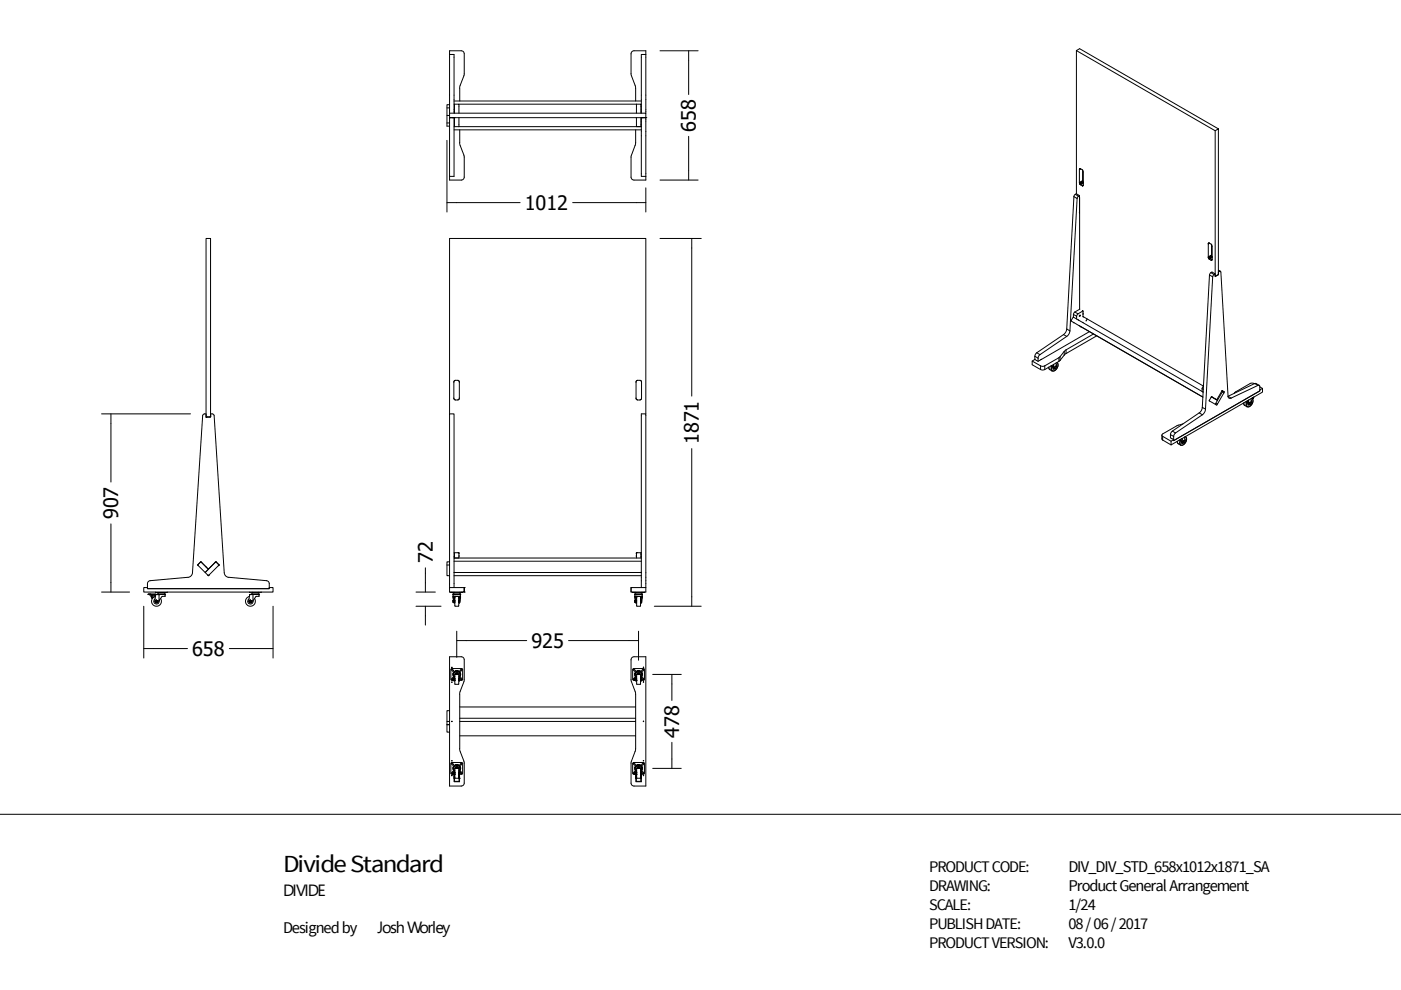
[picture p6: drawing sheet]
<svg xmlns="http://www.w3.org/2000/svg" width="297mm" height="210mm" viewBox="0 0 297 210" stroke-linecap="round" stroke-linejoin="round" font-family="sans-serif">
<g fill="none" stroke="#000" stroke-width=".21">
<path d="M95.3 11.5h1v12.5M98.4 15.7l-.9 2.8v2.9M98.4 15.7v-4.3a.62 .62 0 0 0-.6-.6h-2.5v14.1M136.9 11.5h-.9v12.5M139.9 10.8h8.1M146 10.8v9.2M228.2 10.7l29.4 17M94.8 24.5v2.2h.5M94.8 26.1h.5M94.8 22.9h.5M94.8 29.8v15.2M95.3 37.4v.8h2.5a.62 .62 0 0 0 .6-.6"/>
<path d="M95.3 24.9h.1M95.3 24.9h1v12.5h-1zM95.3 22.2h-.5v2.3h.5M95.3 24h41.6v.9h-41.6M95.8 24.9h.1M96.3 24.9h.1M96.3 26.9h.1M96.3 27.5h39.7M96.3 22.1h.1M96.3 21.4h39.7M96.4 24v-1.9h.9v1.9M96.4 24.9v2h.9"/>
<path d="M97.3 26.9h38.7M97.3 22.1h37.6M97.3 24.9v2M97.5 27.5v2.9l.9 2.7v4.5M134.8 27.5v2.9l-1 2.7v4.5M134.8 21.4v-2.9l-1-2.7v-4.4a.62 .62 0 0 1 .6-.6h2.5v13.2M134.9 24.9v2h1v-2M134.9 22.1h1v1.9M134.9 22.1v1.9M135.9 22.1h.1M136 24.9h.9v13.3h-2.5a.62 .62 0 0 1-.6-.6M136 24.9h.4"/>
<path d="M136 24.9v12.5h.9M136.9 24.9h.1M136.9 39.8v5.2M139.9 38.2h8.1M146 28.9v9.3M228.9 35.9v2.9M228.9 38.8h.1M228.9 35.9h.1M228.9 38.8v.1M228.9 38.9v.1M228.9 39h.1M229 35.8h.1"/>
<path d="M229 39v.1M229 39.1v.1M229 35.7l-.1 .2M229 39.2h.1M229.1 35.8l-.2 .1M229.1 35.8l.5 .3 .1 .3-.1 3M229.1 39.2l.3 .2M229.2 35.8l-.3 .2M229.4 39.4h.1M229.4 39.4l.3-.1-.2 .1M229.5 39.4h.1M229.5 38.3l-.6 .4"/>
<path d="M229.5 36.1v2.2M229.5 38.3l.1 .1M229.6 38.4l-.7 .4M229.6 38.5h.1M229.6 38.5l-.7 .3M229.6 38.4v.1M229.6 38.5l-.7 .4M229.6 38.5v.1M229.6 38.6v.1M229.6 38.6l-.7 .4M229.6 39.4h.1M229.6 38.7l-.6 .3"/>
<path d="M229.6 38.7l-.6 .4M229.6 39.3l-.1 .1M229.7 38.8l-.7 .4M229.7 38.8l-.6 .4M257.6 27.7l.7-.4v31l-.7 .3zM258.3 27.3l-29.4-17-.7 .4v30.4M43.7 50.6h.9v37.9h-.9zM94.8 43h15.5M121.4 43h15.5M139.9 50.6h8.8M146.7 50.6v33.4M227.7 41.7l.7 .4"/>
<path d="M227.7 41.7l-1.5 28.1M228 41.2l.2-.1 .7 .4v.3M228 41.2l-.3 .5M228 41.2l.7 .4M228.4 42.1l-1.6 28.1M228.7 41.6l-.3 .5M228.9 45v.2M228.9 41.8v.2M228.9 41.8h.1M228.9 41.8v3.4M228.9 41.5l-.2 .1M228.9 41.8v23.7l-1 .7"/>
<path d="M228.9 45.2h.1M256.2 51.6v3M256.2 54.6v.1M256.2 54.7l.1 .1M256.2 51.6h.1M256.2 51.6h.2M256.3 54.8v.1M256.3 54.9h.1M256.3 51.5l-.1 .1M256.4 54.9h.1M256.4 51.5l-.2 .1M256.4 51.6l.5 .3 .1 .3-.1 3"/>
<path d="M256.4 54.9l.4 .3M256.4 51.6l-.2 .1M256.4 58.3l-1.5 28.1M256.4 58.3l.7 .4M256.5 51.6l-.3 .1M256.7 57.8l-.3 .5M256.7 57.8l.3-.1 .6 .4-.2 .1M256.7 57.8l.7 .4M256.8 55.2h.1M256.9 55.2h.1M256.9 54.1l-.7 .4M256.9 51.8v2.4"/>
<path d="M256.9 54.2l-.7 .4M256.9 54.2v.1M256.9 54.3l-.7 .4M256.9 54.3v.1M256.9 54.4l-.7 .4M256.9 54.4h.1M257 54.4l-.7 .4M257 54.4l-.7 .5M257 55.1l-.1 .1M257 55l-.2 .2M257 55.1l-.2 .1M257 54.5l-.6 .4"/>
<path d="M257 54.6l-.6 .3M257.1 58.7l-1.5 28.1M257.4 58.2l-.3 .5M258.3 57.4l.3 .1M258.3 57.3l.5 .2M258.6 57.5l-.3 .2v.5l-.6 .4-.1-.5M258.6 57.5l.2 .2 1.6 26.3M218.8 76.6l1.8 1M219.4 76.2l-.6 .4v.7l1.8 1.1M219.4 76.2l.4 .2M219.4 75.5l.7 .4M219.4 75.5v.7"/>
<path d="M219.8 74.8l-.4 .7M219.8 74.8l.7 .4M220.1 75.9v.7M220.5 75.2l-.3 .3-.1 .4M220.6 77.6h.9M220.6 78.4h.9M220.6 77.6v.8M220.8 76.2h-.1M220.8 76.2l-.7 .4-.3-.2M221.5 77.6v.8M222.4 77.8l.2 .6zM222.6 78.4l.5 .2"/>
<path d="M223 77.6h.1M223.1 77.6l.3 .4M223.1 77.6h-.3M223.4 77.9l-.4-.3-.2 .7 .3 .3M223.4 77.9l.1 .2M223.4 77.3v.7M223.4 78l.1 .1M223.5 78.1h.1M223.5 78.1l-.2 .1M223.6 77.8v.2l.2 .1 .2-.4-.3-.1v.3M223.7 77.6l-.1 .2 .1 .3M223.8 78.1h-.3"/>
<path d="M223.8 77.7h.2M223.9 78a.34 .34 0 0 1-.5 .3 .34 .34 0 0 1-.2-.5l.2 .2M223.9 77l.1 .8M223.9 77.3l.1 .5M224 76.9a1.04 1.04 0 0 1-.5 1.7l-.5-.1 .1-.9M224.1 76.8a1.19 1.19 0 0 1-1 1.8M224.5 75.8l-3 1.8M224.5 76.6l-3 1.8M224.5 75.8v.8M224.7 75.6l-.2 .2M224.7 76.4l-.2 .2M224.7 75.6v.8"/>
<path d="M225.5 70.9l.7 .4M225.5 70.9l-5.7 3.9M225.6 74.5l-.9 1.1M225.6 75.3l-.9 1.1M225.6 74.5v.8M226 74.2l-.4 .3M226 75l-.4 .3M226 74.2v.8M226.2 69.8l-.2 .5-.5 .6M226.2 69.8l.6 .4M226.2 71.3l-5.7 3.9M226.8 70.2l-.1 .5-.5 .6"/>
<path d="M227.6 66.7l.7 .3M227.6 66.7v.5M227.6 68.4h.1M227.9 66.2l-.3 .5M227.9 66.2l.7 .3M228.3 67v.6M228.6 66.5l-.3 .5M228.6 67.8l.1 .1M228.7 69l26.3 15.2-27.9-16.2 .4-.8 27.6 15.9-.2-.1v-.6M228.9 66.8l.2 .1-.2 .2zM229.1 69.2l.1 .1M229.5 65.8l.2 .2-.1 .6"/>
<path d="M229.5 68.4h.2M229.6 66.6v.6h.1M229.6 65.9l-1 .6M229.6 67.1l25.6 14.8M229.7 66.5l-.1 .1M230.4 67.9l-.1 .1M230.4 67.9l-.1 .2M230.5 67.6l-.1 .3M231 70.3l-10.2 5.9M231.8 70.8l-5.8 3.4M232.5 71.2l-6.5 3.8M21.5 87.7h18.9"/>
<path d="M23.5 87.7v14.5M95.3 87.7v-37.1h41.6v37.1M96.2 84.5l.3 .3 .8-.1M96.3 80.8l-.1 3.7M96.3 80.8l.7-.2 .3 .2M97.3 80.8l.1 3.7M97.4 84.5l-.1 .2M134.9 84.5h.1M134.9 80.9v3.6M134.9 80.8l.8-.2 .2 .2M134.9 80.8v.1M135.9 80.8l.1 3.7"/>
<path d="M136 84.5l-.3 .3h-.6l-.2-.3M146.7 95.1v33.4M246.3 92.3v.8l.2 .2M246.5 92.5v.8M246.5 92.5l1.8 1M246.5 93.3l1.8 1M248.2 92.2v.6l.3 .2M248.2 92.2l.6 .3M248.5 93l.3 .2v.2l18.3-10.5v-.2l.6-.3v.7l-19.4 11.2v-.8l.5-.3M248.6 91.4l-.4 .8M248.6 91.4l.6 .4M249.2 91.8l-.4 .7"/>
<path d="M249.6 93.5l.2 .6zM249.8 94.1l.5 .3M250.2 93.3l-.1 .7 .2 .4M250.3 93.3l.5 .5M250.3 93.3l.4 .4M250.3 93.3l-.3 .1M250.5 93l-.3 .2M250.6 93l.1 .7M250.7 93.7l.1 .2M250.8 89.9l-1.1 .3-3.2 1.8-.2 .2 .2 .3M250.8 93.9l-.3 .1M250.8 93.5v.2l.3 .1 .1-.4h-.2l-.1 .2"/>
<path d="M251 93.4l-.2 .1 .1 .3M251.1 93.8l-.3 .1M251.1 93.4h.1M251.1 93.7a.34 .34 0 0 1-.4 .4 .34 .34 0 0 1-.2-.6l.2 .3M251.1 92.7l.1 .7M251.2 93v.6v-.2M251.2 92.6a1 1 0 0 1-.4 1.7 .55 .55 0 0 1-.6-.3 .55 .55 0 0 1 .1-.6M251.3 92.6a1.17 1.17 0 0 1 .1 1.2 1.17 1.17 0 0 1-1.1 .6M254.3 87.5l-5.7 3.9M254.3 87.5l.6 .4M254.9 82.4l.2 .2M254.9 86.4l-.2 .6-.4 .5"/>
<path d="M254.9 86.4l.7 .4M254.9 87.9l-5.7 3.9M255.2 81.9l-.3 .5M255.6 86.8l-.2 .6-.5 .5M256.4 85l1.5 .9 .2-.2M256.9 84.2h.1M257 84.2h-.2l-.4 .7 .1 .1M257 84.2l-.2-.1 1.3 .8-.4 .8M257.3 84.4h.1M257.5 84.5h.1M259.1 82.8l.1 .1-1.1 2-.4-.3M259.1 82.8l.1 .1"/>
<path d="M259.1 83.1l.4 .2M259.2 82.9l-.1-.1-1.1 2-1-.6M259.2 82.9l.4 .2-.1 .2M259.5 83.3l-1.4 2.4-.3-.2M260.4 84l.2 .4h.4M260.4 84l.6 .4M263.7 85.4l.2 .6zM263.9 86l.5 .2M264.4 85.2l.3 .4M264.4 85.2h.1M264.4 85.2h-.4M264.6 84.9l-.3 .2"/>
<path d="M264.6 85.6v-.2a.34 .34 0 0 0 .2 .5 .34 .34 0 0 0 .4-.3M264.6 85.6h.2M264.7 85.5l-.4-.3-.1 .7 .2 .3M264.7 85.5v.1M264.7 85.6l.2 .2M264.7 84.8v.8M264.9 85.7l-.3 .1M264.9 85.4l.1 .3zM264.9 85.4l.2-.2-.1 .3M265 85.7h.2M265.1 85.2l.2 .1-.1 .4M265.2 85.7h-.3"/>
<path d="M265.2 85.3h.1M265.2 84.5l.1 .9v-.5M265.3 84.5a.93 .93 0 0 1-.2 1.6 .51 .51 0 0 1-.8 0 .51 .51 0 0 1 .1-.8v-.1M265.4 84.4a1.18 1.18 0 0 1-1 1.8M265.5 84.4l.1 .1M265.6 84.3l.2-.1-.2 .2h-.2M265.6 84.4h.1M265.6 84.5h.1M265.7 84.4h.1M265.7 84.4v.1M265.8 84.3l-.1 .1M265.8 84.2l-.1 .1"/>
<path d="M266 81.4l-.8-.1-3.5 2.1M266 81.3h.3l.7 .4M266 81.3l-5.6 2.7M266 81.3l.7 .4M266.7 81.7l.4 .1v1.1l-18.3 10.5v-.9M266.7 81.7l-5.7 2.7M267.1 82l.6 .4M23.5 111.1v14.4M41.9 119.8l.7-.7 1.6 1.6-.7 .7-1.6-1.6M42.1 119.6l-.2 .2 .2 .1M42.4 119.2l-.3 .4M42.6 119.1h.1"/>
<path d="M45.6 119.2l-1.4 1.5-1.5-1.6-.3 .2M45.6 119.3l.3-.2 .4 .5M45.8 119.1h.1M46.3 119.6l.2 .2-.2 .1M46.4 119.8h.1M46.5 119.8h.1M94.8 119.8h.5M95.3 119.1h-.5v3h.5M96.3 118.3h39.7M96.3 119h39.7M96.3 118h.1M96.3 117.2h.1"/>
<path d="M96.4 117.2h.9v1.1h-.9zM97.1 117.2h.2v.2M97.3 117.8v.2M134.9 117.2h1v1.1M134.9 117.2v1.1M134.9 117.8v.2M134.9 117.2v.2M134.9 117.2h.3M135.9 118h.1M135.9 117.2h.1M21.5 125.5h6M30.5 124.6h.8v.2h25.8v-.2h.8v.9h-27.4z"/>
<path d="M30.5 137.5h9.3M30.5 128.5v11M31.3 123.7v1.1h25.8v-1.1M31.5 126l.4 .3 .2 .4M31.6 125.9h.1M31.8 125.9h.1M31.9 125.9h.1M32.1 126.7l.1 .1M32.1 126.7h.1M32.2 126.8h.1M32.2 126.7v.1M32.3 126.8h.1"/>
<path d="M32.3 126.8h-.1M32.8 126.5a1.05 1.05 0 0 0-.6 1.4 1.05 1.05 0 0 0 1.5 .5 1.05 1.05 0 0 0 .4-1.5M32.9 127a.58 .58 0 0 0-.2 .7 .58 .58 0 0 0 .7 .3 .58 .58 0 0 0 .3-.7M32.9 126l-.2 .2M32.9 126.5l-.7 .3M33 127.4v.2M33 127.6h.1M33 127.4h.1M33 126.2h-.1M33 125.5h2.5M33 126.2l-.8 .1-.1 .3 .3 .1M33 127.6l.1 .1"/>
<path d="M33 126l-.2 1.6 .4 .3 .3-.2M33.1 127.3l-.1 .1M33.1 126.1h.2M33.1 126.1h.1M33.1 127.2h.1M33.1 127.7h.1M33.1 127.2v.1M33.2 127.7h.1M33.2 127.2h.1M33.2 127.2l.2 .2M33.3 126.1h.1M33.3 126v.1"/>
<path d="M33.4 127.4h.1M33.4 127.6h.1M33.4 127.6l-.3 .1M33.4 127.4v.2M33.6 125.7h1.2M33.6 125.6v.1M33.6 125.7l-.1 .3M33.7 126h.1M33.7 127.4l-.2 .3M34.8 126l.2 .4-.6 .1-.7 .9v-1.4M34.8 125.6v.1M34.8 125.7l.3 .3"/>
<path d="M35.1 126h-3.7h1.6M35.1 126h-.1M39.9 122.4l-8.1 .7a.62 .62 0 0 0-.5 .6M43.5 121.4l2.3-2.3 .6 .7-2.2 2.3zM43.6 120.1h.1M43.7 120.2v.1M44 121.9l.2 .2 .1-.2-.1 .2M44.6 120.2v.1M44.8 120.1h-.1M48.5 122.4l8 .7M48.5 122.4a1.05 1.05 0 0 1-1-1l-2.1-33.3-.4-.4h-.3l-.1 .7h-.9v-.7l-.5 .1-.2 .3-2.2 33.3a1.05 1.05 0 0 1-.9 1M48.6 137.5h9.3"/>
<path d="M52.8 127a.58 .58 0 0 0-.2 .7 .58 .58 0 0 0 .7 .3 .58 .58 0 0 0 .4-.7M52.9 126.5a1.05 1.05 0 0 0-.8 1.3 1.05 1.05 0 0 0 1.5 .6 1.05 1.05 0 0 0 .4-1.5M52.9 127.4v.2M52.9 127.6h.1M52.9 127.4h.1M52.9 125.5h2.5M52.9 127.6l.1 .1M53 126h.3M53 126.1h.2M53 126.1h.1M53 127.7h.1M53 127.3l-.1 .1"/>
<path d="M53.1 127.2h.1M53.1 127.2l-.1 .1M53.1 127.7h.1M53.1 127.2v.1M53.1 127.3l.2 .1M53.2 126.1h.1M53.3 127.4h.1M53.3 127.6l-.2 .1M53.3 127.6h.1M53.3 127.4v.2M53.6 125.6v.1h1.1v-.1M53.6 125.7l-.2 .3"/>
<path d="M53.6 126h.1M53.6 126v1.4M54.7 125.7l.3 .3M55 126h-2.1l-.2 1.5 .1 .3h.5l1-1.3 .6-.1-.2-.4M55 126h-.1M56.5 123.1a.62 .62 0 0 1 .6 .6M57.9 128.5v11M88.2 125.5h4.1M88.2 128.5h5.3M90.2 120.4v5.1M90.2 128.5v4M95.3 124.6h3.1"/>
<path d="M95.6 125.6h2.5M95.6 125.6h.7v.1l1.8-.1M95.6 125.5v.1M96 126h1.7M96 126h.1M96.1 127.3h.1M96.1 127.7h.2M96.1 127.4v.3M96.1 126.5l.2 1M96.1 127.4v.2M96.1 127.3v.1M96.1 127.7h.1"/>
<path d="M96.1 126.5l.2 .8M96.1 127.2h.1M96.1 126.4v.1M96.2 125.6v.1M96.3 125.7l-.3 .3M96.3 126l-.2 .3v.4M96.3 124.6v-36.9h-1v37.8h3.1v-.9v.9M96.3 126h.1M96.3 122.1h39.7M96.3 127.3v.1M96.3 127.9h.1M96.3 126.5h.1"/>
<path d="M96.3 126.6h.1M96.3 126.4v1.5M96.3 126.7h.1M96.3 127.7h.1M96.3 126.4h.1M96.4 126.4v.4M96.4 127.2l-.1 .1M96.4 127.6h.1M96.4 127.4h.1M96.5 121.4h-.2h39.7h-.3M96.5 126.5l-.1 2h.8M96.8 135.8h14.9"/>
<path d="M96.8 133.8v5.6M97.2 126.5v2M97.3 127.6h.1M97.3 127.4h.1M97.3 127.3h.1M97.3 126.4v.4M97.3 126.5h.1M97.4 126.5h.1M97.4 126.4h.1M97.4 126.5v.2M97.4 126.7h.1M97.4 127.7h-.1"/>
<path d="M97.4 126.6h.1M97.4 126.4v1.5l.2-1.5M97.4 127.6h.1l-.1 .1M97.4 126l.2 .7M97.4 125.7l.3 .3M97.4 126h.1M97.5 127.4v.2M97.5 125.6v.1M97.5 127.2v.2M97.6 126.4l-.2 1M97.6 126.4l-1.5 .1M97.7 126h-.1"/>
<path d="M98.1 125.5v.1M98.4 124.6h.1M98.4 125.5h.1M120.5 135.8h14.9M133.8 124.6h.1M133.8 124.6v.9M134.1 125.6h2.5M134.1 125.5v.1M134.1 125.6h.7M134.6 126h1.6M134.6 126h.1M134.6 127.3h.1"/>
<path d="M134.6 127.7h.2M134.6 127.4v.3M134.6 127.4v.2M134.6 127.3v.1M134.6 127.7h.1M134.7 126.4l.1 .9M134.7 127.2l-.1 .1M134.8 125.6l-.2 .4M134.8 126l-.2 .3v.4M134.8 125.6v.1l1.8-.1M134.8 126h.1M134.8 127.3l.1 .1"/>
<path d="M134.8 127.5l-.2-1.1h1.6l-.2 1.1M134.8 127.9h.1M134.9 126.5h.1M134.9 126.4h.1M134.9 126.6h.1M134.9 126.4l-.1 1.5M134.9 126.7h.1M134.9 127.3l.1-.1v.5h-.1M134.9 126.4l.1 .4M135 127.6h.1M135 127.4h.1M135.4 133.8v6.2"/>
<path d="M135.7 126.5v2h-.7l.1-2M135.8 127.6h.1M135.8 127.4h.1M135.8 127.7h.1M135.8 127.2v.5M135.8 127.2v.1M135.8 127.2l.1 .1M135.9 126.4l-.1 .4M135.9 126.5h.1M135.9 126.7h.1M135.9 126.4h.1M135.9 126.5v.2"/>
<path d="M135.9 127.7h-.1M135.9 126.6h.1M135.9 126.4v1.5M135.9 127.9h.1M136 127.6h.1l-.1 .1M136 126l.2 .7M136 125.7l.2 .3M136 124.6v-36.9h.9v37.8h-3.1v-.9h3.1M136 126h.1M136 125.6v.1M136.1 127.2v.2M136.1 126.4l-.2 1h.2v.2"/>
<path d="M136.2 126h-.1M136.6 125.5v.1M138.7 128.5h10M95.3 153h-.5v.6h.5h-.5v1.6h.5M95.3 150.7h-.5v2.3M95.6 142v2M95.6 144l.2 .2M95.8 142.1l.2 .2M95.8 142.1l.1-.2 .2 .2v.2h-.1M95.8 141.7l2.2 .1 .1 2.2M95.8 144.2h.3M95.8 141.7l-.2 .2"/>
<path d="M96 143.7l.2 .1M96 143.7l-.3 .3 .2 .1M96 144l-.1 .1M96.1 144.2h.1M96.1 142.8l.2 .8M96.1 143.9v.3M96.1 144.3h.2M96.1 143.8v.1M96.1 143.8h.2M96.1 142.8l.2 .7v.9v-.6M96.3 143.6a.84 .84 0 0 1-.1-1.2 .84 .84 0 0 1 1.2 0 .84 .84 0 0 1 0 1.2M96.3 143.8h.1"/>
<path d="M96.3 144.2h.1M96.3 144.2l.1 .1M96.4 143.8l-.1 .1M96.4 144.2h.1M96.4 143.8h.1M96.4 143.9h.1M96.4 143.5h.1M96.4 143.1v1.9l.8 .1M96.5 143a.39 .39 0 0 1 .4-.3 .39 .39 0 0 1 .4 .4M96.5 143l-.1 .1M96.5 143h.7M96.5 143h.1"/>
<path d="M96.5 143h.3zM96.7 142.7l-.2 .3M96.7 142.7l.1 .3zM96.7 142.7h.1M96.7 142.7l.1 .2M96.7 142.7h.3M96.9 143h.3zM97 142.7l-.2 .2zM97 142.7h.1M97 142.7l-.1 .3M97 142.7l.2 .3M97.2 143h.1"/>
<path d="M97.2 143h-.1M97.3 144.2h.1M97.3 143.1l-.1 2M97.3 143.9h.1M97.3 143.8h.1M97.3 144.2v.1M97.3 143.5a.62 .62 0 0 0 0-.9 .62 .62 0 0 0-.9 0 .62 .62 0 0 0 0 .9M97.4 143.8h.1M97.4 144.2h.1M97.4 144.2l-.1 .1M97.4 144.1h.1v.2h-.1M97.5 149.9h37.3"/>
<path d="M97.5 156h37.3M97.5 152.3h37.3M97.5 153h37.3M97.5 143.8h-.1h.1v.3M97.5 143.9h.1M97.5 142.8a.75 .75 0 0 0-.7-.5 .75 .75 0 0 0-.7 .5M97.5 142.1v.2h.2M97.6 142.8v.2l-.2 .5v.9zM97.6 143.9l.1 .2M97.6 142.8a.79 .79 0 0 0-.8-.6 .79 .79 0 0 0-.7 .6M97.7 143.7l-.2 .1M97.7 143.7l.2 .2"/>
<path d="M97.9 142.1l-.1-.2-.2 .2M97.9 143.9v.2h-.1M97.9 142.1l-.2 .2M98.1 144l-.2 .2h-.4M134.1 144l.1-2.1 .1-.2 2.3 .1v2.2M134.2 144v.2h.4M134.3 142.1v-.2h.2l.2 .3-.2 .1M134.3 142.1l.2 .2M134.6 144l-.1 .1M134.6 144.2h.1M134.6 143.9v.3M134.6 144.3h.2"/>
<path d="M134.6 143.8v.1M134.6 143.8h.2M134.7 143.8l-.1-.1-.3 .2v.2h.2M134.8 143.6a.84 .84 0 0 1 0-1.2 .84 .84 0 0 1 1.2 0 .84 .84 0 0 1 0 1.2M134.8 143.6v-.1a.79 .79 0 0 1 .1-1.1 .79 .79 0 0 1 1 0 .79 .79 0 0 1 .1 1.1v.1M134.9 144.2h.1M134.9 143.8h.1M134.9 144.2l.1 .1M134.9 143.9l.1-.1v.5M135 144.2h.1M135 143.8h.1M135 143.9h.1"/>
<path d="M135 143.5h.1M135 143.1l.1 2 .7-.1v-1.9M135.1 143l-.1 .1M135.1 143h.6M135.1 143h.2zM135.1 143h.1M135.2 142.7l-.1 .3M135.2 142.7l.1 .3zM135.2 142.7h.1M135.2 142.7l.2 .2M135.2 142.7h.3M135.3 142.7h.2"/>
<path d="M135.3 142.7l.1 .2M135.5 143h.2zM135.5 142.7l-.1 .2zM135.5 142.7l.2 .3M135.6 142.7h.1M135.6 142.7l-.1 .3M135.6 142.7l-.2 .3M135.6 142.7l.1 .3M135.7 143h.1M135.7 143h-.1M135.7 143l.1 .1M135.8 143a.37 .37 0 0 0-.4-.4 .37 .37 0 0 0-.4 .4"/>
<path d="M135.8 144.2h.1M135.8 143.8h.1M135.8 143.9h.1M135.8 143.5a.62 .62 0 0 0 0-.9 .62 .62 0 0 0-.9 0 .62 .62 0 0 0 .1 .9M135.8 143.8v.4M135.8 143.8v.1M135.8 143.8l.1 .1M135.9 143.8h.1M135.9 144.2h.1M135.9 144.2l-.1 .1M136 144.1h.1v.2h-.1M136.1 143.8l.2-.1 .2 .3-.2 .1"/>
<path d="M136.1 142.8l-.1 1.6-.1-.6M136.1 143.8h-.1h.1v.3M136.1 143.9l.2 .2M136.1 143.9h.1M136.1 142.8a.74 .74 0 0 0-1.1-.4 .74 .74 0 0 0-.1 1.1l-.1 .9 .1-.6M136.1 142.1v.2h.2M136.3 141.9l-.2 .2M136.3 141.9h.2v.2M136.5 142.1l-.2 .2M136.6 144l-.2 .2h-.3M138.4 143h6M142.5 143v5.5"/>
<path d="M142.5 157.4v5.5M0 172.6h297M95.6 161.9v2M95.6 164l.2 .2M95.8 161.7h2.2l.1 2.3-.2 .2h-.4M95.8 164.2h.3M95.8 161.7l-.2 .2M96 162.2l.2-.1-.3-.3-.2 .1 .3 .3M96 163.6l.2 .2M96 163.6l-.3 .3 .2 .1 .1-.1M96.1 164.2h.1M96.1 163.8v.4"/>
<path d="M96.1 163.8v.3M96.1 164.2h.2M96.1 163.8h.1M96.3 164.2v1.5h1.1v-.7M96.3 163.5a.84 .84 0 0 1-.1-1.2 .84 .84 0 0 1 1.2 0 .84 .84 0 0 1 0 1.2M96.3 164.7h.1M96.3 165h.1M96.3 164.2h.1M96.3 163.7v.6M96.3 163.4v1.7M96.3 165.1h.1M96.3 163.7h.1"/>
<path d="M96.3 164.9h.1M96.3 164.8h.1M96.4 164.2v.7M96.4 164.9l-.1 .1M96.4 164.9v.8h.9v-.8M96.4 163.7l-.3 .1M96.4 164.1h.1M96.4 163.8h.1M96.4 163.7h.1M96.4 163.4h.1M96.4 164.9l.8 .1M96.5 162.9a.39 .39 0 0 1 .4-.3 .39 .39 0 0 1 .4 .4v1.9"/>
<path d="M96.5 162.9l-.1 2M96.5 162.9h.7M96.5 162.9h.1M96.5 162.9h.3h-.3M96.7 162.7l-.2 .2M96.7 162.6l.1 .3-.1-.2M96.7 162.6v.1M96.7 162.6l.1 .2-.1-.1M96.7 162.7h.3M96.7 162.6h.3M97 162.7l.2 .2M97 162.6l-.2 .2 .2-.1"/>
<path d="M97 162.6v.1M97 162.7l-.1 .2M97 162.6l-.1 .3M97.1 162.9h-.2h.3M97.1 162.9h.1M97.2 162.9h.1M97.3 164.9l-.1 .1M97.3 164.1h.1M97.3 163.8h.1M97.3 163.7h.1M97.3 163.4a.62 .62 0 0 0 0-.9 .62 .62 0 0 0-.9 0 .62 .62 0 0 0 0 .9M97.3 163.7v.1"/>
<path d="M97.3 164.9h.1M97.3 164.9h.2M97.3 164.2v.7M97.3 164.8h.1M97.4 164.2v.9M97.4 163.7h.1M97.4 165.1h.1M97.4 164.2h.1M97.4 164.7l.1 .1M97.4 164.2h-.1M97.4 164.3l.2-1.6-.2 2M97.5 164.8v.1"/>
<path d="M97.5 163.8h-.1h.1v.2h-.1M97.5 164v.2h-.1M97.5 163.8h.1M97.5 162.7a.73 .73 0 0 0-1-.4 .73 .73 0 0 0-.2 1.1M97.5 162v.2h.2M97.6 163.8l.2 .2 .1-.2M97.6 162.7a.79 .79 0 0 0-1.1-.5 .79 .79 0 0 0-.2 1.3M97.7 163.6l-.2 .2M97.7 163.6l.2 .2M97.9 162l-.1-.2-.2 .2M97.9 162l-.2 .2M98.4 166a.62 .62 0 0 1-.6 .7h-2.5v-27.5h2.5a.62 .62 0 0 1 .6 .7v4.4l-.9 2.7v11.7l.9 2.9v4.4"/>
<path d="M133.8 166a.62 .62 0 0 0 .6 .7h2.5v-27.5h-2.5a.62 .62 0 0 0-.6 .7v4.4l1 2.9v11.5l-1 2.9v4.4M134.3 161.8h.2l.2 .4-.4-.2zM134.6 164.2h.1M134.6 164.2l-.4-.1-.1-.2 .1-2.2h2.2l.2 .2v2.1l-.2 .2h-.3M134.6 163.8v.4M134.6 163.8v.3M134.6 164.2h.2M134.6 163.8h.1M134.7 163.8l-.1-.2-.3 .3 .1 .1 .2-.1M134.8 164.2v1.5h1.2v-.7M134.8 163.5a.84 .84 0 0 1 0-1.2 .84 .84 0 0 1 1.2 0 .84 .84 0 0 1 0 1.2M134.8 163.5v-.1a.79 .79 0 0 1 .1-1.1 .79 .79 0 0 1 1 .1 .79 .79 0 0 1 .1 1.1"/>
<path d="M134.8 164.7h.1M134.8 165h.1M134.9 164.2h.1M134.9 163.7l-.1 .6M134.9 163.4v1.7v-.9M134.9 163.7h.1M134.9 163.7v.1M134.9 164.9h.1M134.9 164.8h.1M134.9 164.9v.1M134.9 164.8l.1 .1M134.9 164.9v.8h1v-.8"/>
<path d="M135 163.7l-.4 .1M135 163.7v.5h-.1M135 164.1h.1M135 163.8h.1M135 163.7h.1M135 163.4h.1M135 164.9h.8M135.1 162.9l-.1 2M135.1 162.9h.1M135.1 162.9h.2h-.2M135.1 162.9h.6M135.2 162.7l-.1 .2"/>
<path d="M135.2 162.6l.1 .3-.1-.2M135.2 162.6v.1M135.2 162.6l.1 .1M135.2 162.6l.2 .2-.1-.1M135.2 162.7h.3M135.3 162.6h.2M135.5 162.7l.2 .2M135.6 162.6l-.2 .2 .1-.1M135.6 162.6v.1M135.6 162.7l-.1 .2M135.6 162.6l-.2 .3M135.6 162.7l.1 .2"/>
<path d="M135.6 162.9h.1M135.7 162.9h-.3h.3M135.7 162.9h.1M135.7 162.9l.1 2M135.8 162.9a.37 .37 0 0 0-.4-.3 .37 .37 0 0 0-.4 .3M135.8 164.1h.1M135.8 163.8h.1M135.8 163.7h.1M135.8 163.4a.62 .62 0 0 0 0-.9 .62 .62 0 0 0-.9 0 .62 .62 0 0 0 .1 .9M135.8 163.7l.1 1.2M135.8 163.7v.1M135.9 164.9h-.1"/>
<path d="M135.9 164.9h.1M135.9 164.8h.1M135.9 163.7h.1M135.9 164.2v.9M135.9 165.1h.1M135.9 164.2h.1M135.9 164.7l.1 .1M135.9 164.2h-.1M135.9 163.7l.1 .6M135.9 163.4l.1 1.3M136 164.8v.1M136.1 163.8l.2-.2 .2 .3-.2 .1"/>
<path d="M136.1 163.8h-.1h.1v.2h-.1M136.1 164v.2h-.1M136.1 162.7l-.2 .7M136.1 163.8l.2 .2M136.1 163.8h.1M136.1 162.7a.74 .74 0 0 0-1.1-.4 .74 .74 0 0 0-.1 1.1M136.3 161.8l-.2 .2M136.3 161.8h.2v.2l-.3 .2-.1-.2M138.4 162.9h6"/>
<circle cx="32.3" cy="126.5" r=".16"/>
<circle cx="33.2" cy="127.5" r=".14"/>
<circle cx="53.1" cy="127.5" r=".14"/>
<circle cx="95.8" cy="144.6" r=".05"/>
<circle cx="95.8" cy="141.5" r=".05"/>
<circle cx="95.8" cy="153" r=".05"/>
<circle cx="136.4" cy="141.5" r=".05"/>
<circle cx="136.4" cy="144.6" r=".05"/>
<circle cx="136.4" cy="153" r=".05"/>
<circle cx="95.8" cy="164.4" r=".05"/>
<circle cx="95.8" cy="161.3" r=".05"/>
<circle cx="136.4" cy="161.3" r=".05"/>
<circle cx="136.4" cy="164.4" r=".05"/>
</g>
<text font-size="5.2" x="60" y="184.9">DivideStandard</text>
<g font-size="4.2">
<text x="147.5" y="27.9" transform="rotate(-90 147.5 27.9)">658</text>
<text x="111.3" y="44.5">1012</text>
<text x="148.2" y="94.1" transform="rotate(-90 148.2 94.1)">1871</text>
<text x="25" y="110.1" transform="rotate(-90 25 110.1)">907</text>
<text x="91.8" y="119.4" transform="rotate(-90 91.8 119.4)">72</text>
<text x="112.7" y="137.3">925</text>
<text x="40.7" y="139">658</text>
<text x="144" y="156.4" transform="rotate(-90 144 156.4)">478</text>
</g>
<g font-size="3.5">
<text x="226.5" y="184.9">DIV_DIV_STD_658x1012x1871_SA</text>
<text x="60" y="189.9">DIVIDE</text>
<text x="226.5" y="188.9">ProductGeneralArrangement</text>
<text x="60" y="197.9">Designedby</text>
<text x="80" y="197.9">JoshWorley</text>
<text x="226.5" y="192.9">1/24</text>
<text x="226.5" y="196.9">08/06/2017</text>
<text x="226.5" y="200.9">V3.0.0</text>
</g>
<g font-size="3.4">
<text x="197" y="184.9">PRODUCTCODE:</text>
<text x="197" y="188.9">DRAWING:</text>
<text x="197" y="192.9">SCALE:</text>
<text x="197" y="196.9">PUBLISHDATE:</text>
<text x="197" y="200.9">PRODUCTVERSION:</text>
</g>
</svg>
